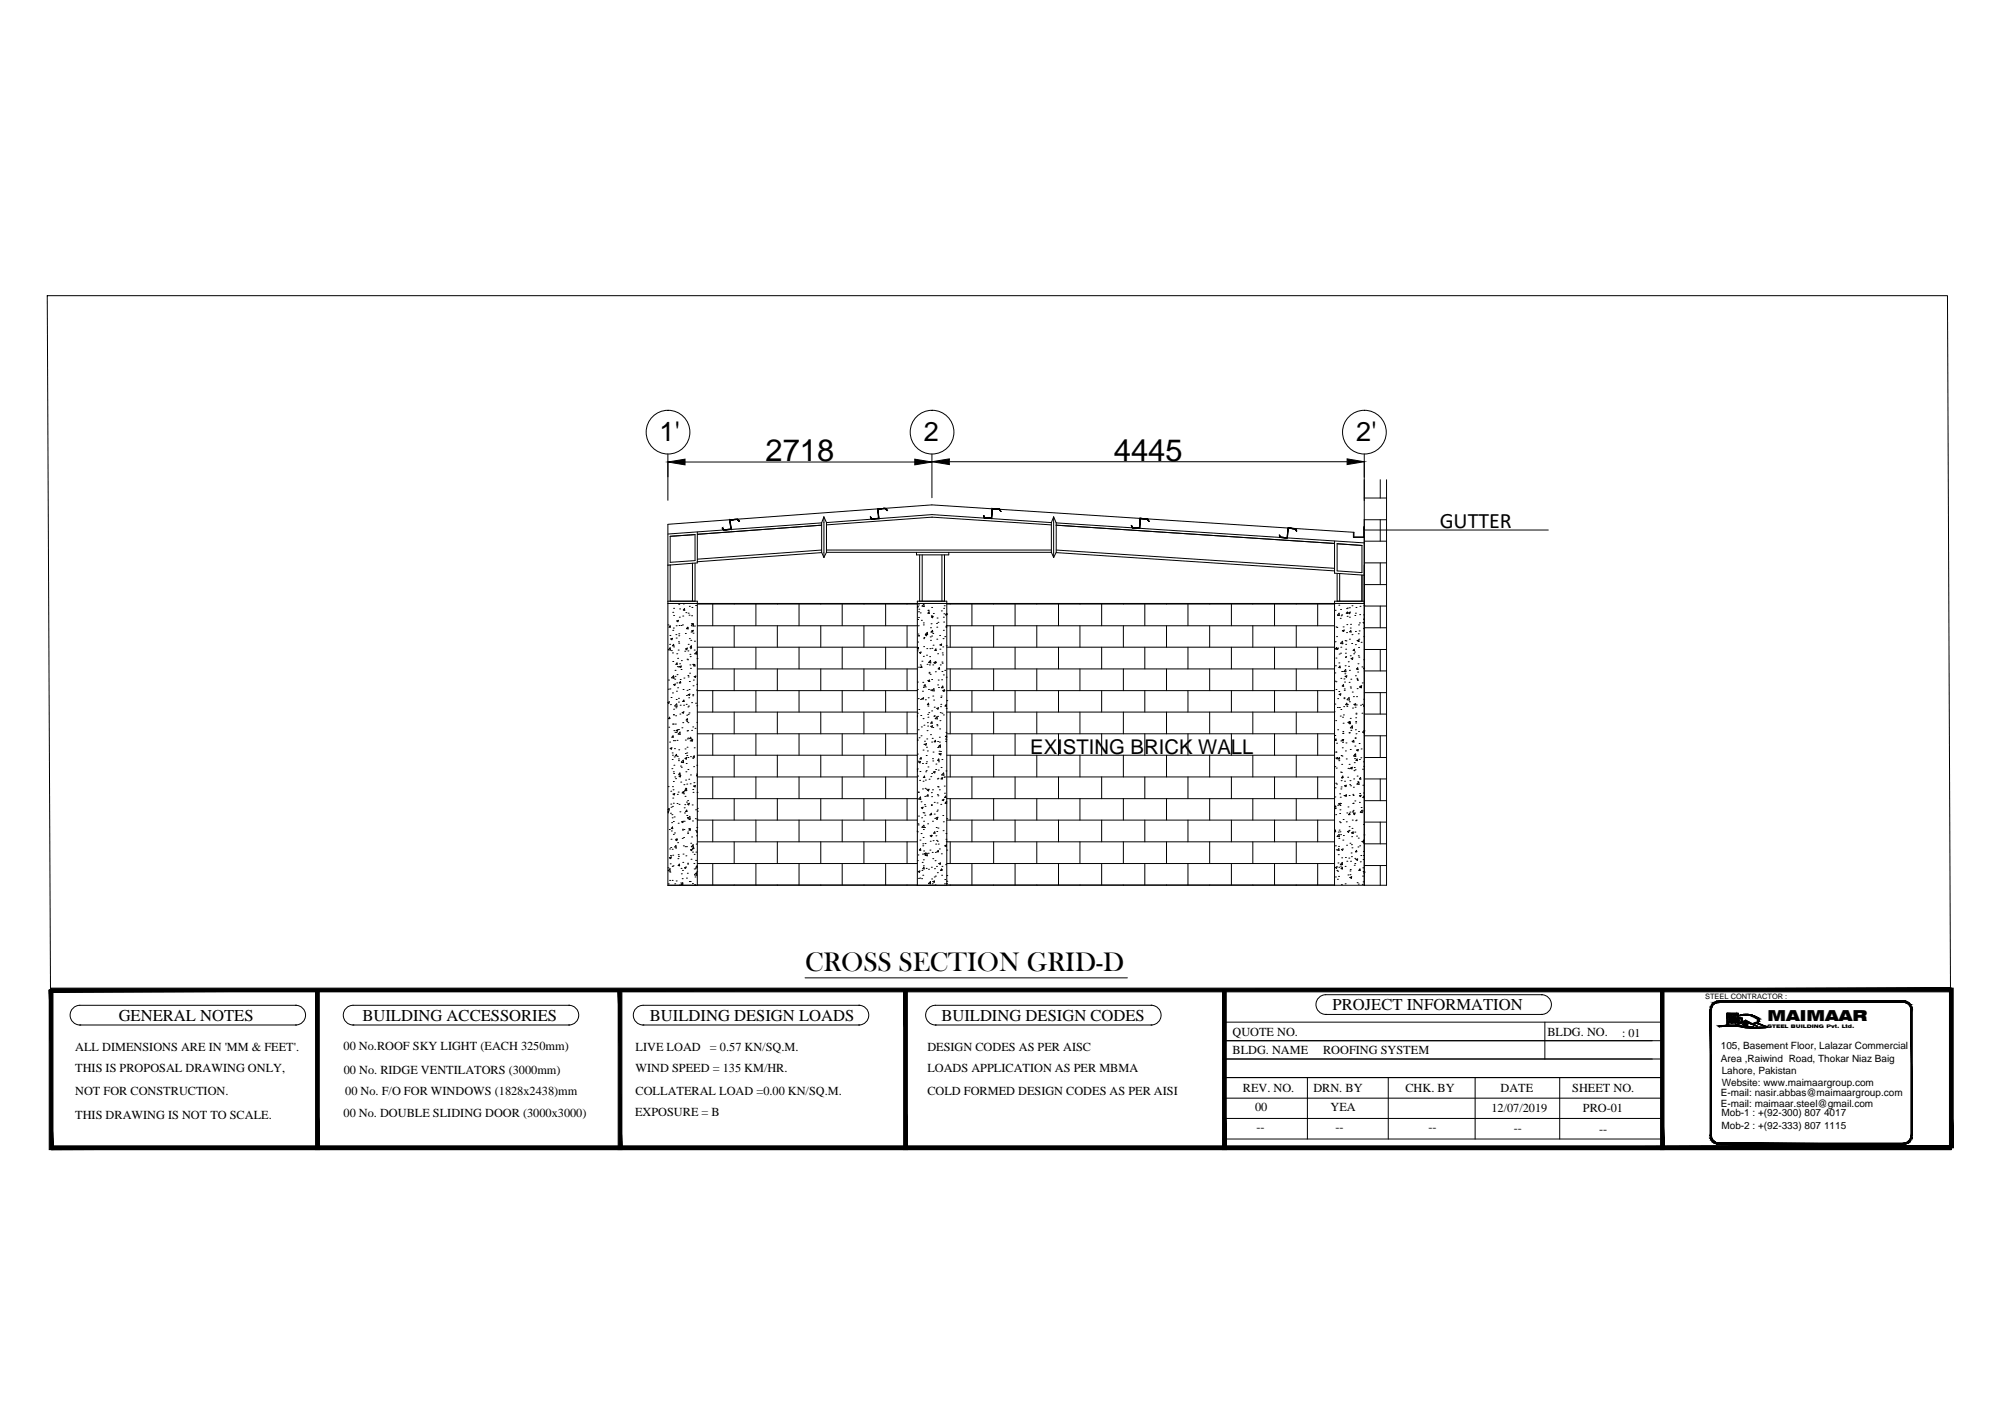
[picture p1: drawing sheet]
<svg xmlns="http://www.w3.org/2000/svg" width="297mm" height="210mm" viewBox="0 0 297 210" stroke-linecap="round" stroke-linejoin="round" font-family="sans-serif">
<!-- layer: 0 -->
<g fill="none" stroke="#000" stroke-width=".15">
<path d="M7 43.8h281.5l.6 126.5h-281.5zM98.9 67.3v6.8M99.3 79.4l3.7-.2v3.8l-3.7 .3zM101.5 68.4h34M103.3 78.8v4.6l-4.4 .3M108.1 77l.2 1.4-1.1 .1-.1-.3 .1 .3 1.1-.1-.1-1.4 1.1-.1 .1 .3M108.2 77l1.1-.1 .2 .3M121.7 77.8l-18.4 1.3M121.7 77.5v4.3l.4 .8M121.7 77.5l-22.8 1.6M122.1 76.6v6M122.1 76.6l.3 .8"/>
<path d="M122.1 76.6l-.4 .9M122.4 77.4l15.7-1.2 17.7 1.2M122.4 77.8l15.7-1.2 17.7 1.2M122.4 77.4v4.4M131.4 75.6l-.2-.3-1.1 .1v1.4l-1 .1-.1-.3 .1 .3 1.1-.1-.1-1.4 1.1-.1 .2 .3M138.1 67.3v6.4M140.6 68.4h59M147 75.3l-.1 1.5-1-.1-.2-.3 .1 .3 1.1 .1 .1-1.4 1.1 .1 .2 .3-.2-.4h-1.1M148.3 75.7v.1M155.8 77.4v4.4M156.1 76.6v6M156.1 76.6l-.3 .8"/>
<path d="M156.1 76.6l.4 .9 45.6 2.9M156.4 77.8l41.3 2.7M156.5 77.4v4.4l-.4 .8M168.9 76.8l-.1 1.4-1.1-.1-.1-.3 .1 .4 1.1 .1 .1-1.5 1.1 .1 .2 .3-.2-.3-1.1-.1M190.8 78.2l-.1 1.5-1-.1-.2-.3 .1 .3 1.1 .1 .2-1.4h1l.2 .3M190.9 78.2l1 .1 .2 .3M192.1 78.6h.1M200.5 78.9v.7h1.6M202.1 67.3v63.8M202.1 73.8h3.3M202.1 77h3.3M204.5 71.1v2.7"/>
<path d="M204.5 77v3.2M205.4 71.1v60h-106.5v-53.4l39.2-2.9 62.5 4.1v.6h1.4v-1.5h.1M98.9 92.6h.1M98.9 89.4h103.2M98.9 89.1h4.4v42M99 96.3h.3v-.3l-.3 .3M99.2 95.4h.1M99.2 94.1h.1M99.3 92.7v.2h-.2zM99.3 83.7v5.4M99.4 94.6h.2l-.1 .2zM99.5 96.4h.1"/>
<path d="M99.6 96.7h.1M99.7 98h.1M99.7 93.4h.1M99.7 90.7h.1M99.8 93h.1M99.8 90.1h.1M99.8 95.8h.1M99.8 91.2h.1M99.8 95.4v.3h-.2zM100 99.3h.1M100.1 94h.1M100.2 92.7h.1"/>
<path d="M100.2 94.5h.1M100.3 96.8h.1M100.3 92l.2-.1-.1 .2zM100.3 99.9h.1M100.3 98.2v.2h-.2zM100.3 98.7h.1M100.4 97.5h.1M100.5 96.3h.1M100.5 95.1h.1M100.5 98.8h.1M100.6 93.9h.1M100.6 95.3h.1"/>
<path d="M100.6 94.2h.1M100.6 89.5h.1M100.6 92.7h.1M100.6 91.4h.1M100.7 90.2h.1M100.7 98.3h.1M100.7 98.7h.2v.2zM100.9 99.2h.1M100.9 92.7h.1M100.9 97.9h.1M101.1 92.6h.1M101.1 91.3h.1"/>
<path d="M101.3 89.4v.1l.1-.1M101.4 90.2v.2h-.2zM101.4 96.5h.1M101.5 93.8h.1M101.6 96.1l.2-.1-.1 .3zM101.6 90.7h.1M101.7 93.1h.1M101.8 97.6h.1M101.8 93h.1M101.9 97.7h.1M101.9 96.4h.1M101.9 92.9l.1 .3-.3-.1z"/>
<path d="M102 95.4h.1M102 90.8h.1M102.1 91.1h.1M102.1 89.8h.1M102.1 94.6h.1M102.2 99.7h.1M102.2 98.5h.1M102.2 96.9h.1M102.2 97.3h.1M102.3 96.1h.1M102.3 99h.1M102.3 94.9h.1"/>
<path d="M102.4 93.6h.1M102.4 92.4h.1M102.4 95.7l.1 .2h-.3zM102.5 91.2h.1M102.5 93.5l.2-.1-.1 .2zM102.5 90h.1M102.5 92.4h.1M102.6 83.4v5.7M102.6 98.4h.1M102.7 98.5h.1M102.7 93.8h.1M102.7 92.4l-.3 .3"/>
<path d="M102.7 92.4l.1 .3h-.4M102.8 96.3h.1M102.9 95h.1M102.9 92.7h.1M102.9 98.4l.1 .3-.2-.1zM103 83.4v5.7M103.1 89.7h.1M103.2 96.5v.4l-.3-.1 .3-.3M103.3 97.6h.1M103.3 89.5h32.6M103.3 92.7h32.6M103.3 95.9h32.6"/>
<path d="M103.3 99.1h32.6M105.6 89.5v3.2M105.6 95.9v3.2M108.8 89.4v.1M108.8 92.7v3.2M108.8 99.1v3.2M112 89.5v3.2M112 95.9v3.2M115.2 89.4v.1M115.2 92.7v3.2M115.2 99.1v3.2M118.4 89.5v3.2"/>
<path d="M118.4 95.9v3.2M121.6 89.4v.1M121.6 92.7v3.2M121.6 99.1v3.2M121.7 81.9l-18.4 1.3M121.7 81.5l-18.4 1.3M122.4 81.8h33.4M122.4 81.5h33.4M122.4 81.8l-.3 .8M124.8 89.5v3.2M124.8 95.9v3.2M128 89.4v.1"/>
<path d="M128 92.7v3.2M128 99.1v3.2M131.2 89.5v3.2M131.2 95.9v3.2M134.4 89.4v.1M134.4 92.7v3.2M134.4 99.1v3.2M135.8 81.8v.4h4.8v-.4M135.9 96.4h.1M135.9 96.1l.1-.2 .1 .2h-.2M135.9 89.9l.1-.1-.1 .2M135.9 95.1h.1"/>
<path d="M135.9 95.9h.1M135.9 91.8h.1M136 93.9h.1M136 92.7h.1M136.1 91.5h.1M136.1 90.6h.1M136.1 94.1h.1M136.1 98.8h.1M136.1 94.2h.1M136.1 89.6h.1M136.1 90.2h.1M136.2 96.7l.3-.1-.1 .2z"/>
<path d="M136.2 82.2v6.9M136.3 98.5h.1M136.3 90.8h.1M136.5 91.9h.1M136.5 98.7l.1 .2h-.2zM136.6 97.9h.1M136.6 89.8l.3 .1v-.4l-.3 .3M136.6 82.2v6.9M136.8 92.3h.1M136.8 97.2h.1M136.8 92.6h.1M136.8 95.8h.1"/>
<path d="M136.8 94.6h.1M136.9 94.4h.1M137.1 94l.3-.3v.3zM137.1 94.1l.2-.2v.3zM137.3 97.1h.1M137.3 96.1h.1M137.3 98.4h.1M137.5 90.4h.1M137.6 98.1l.3 .1v-.4l-.3 .3M137.6 99.7h.1M137.6 99.6h.1M137.6 90.6l.1 .3-.2-.1z"/>
<path d="M137.7 98.5h.1M137.7 97.3h.1M137.8 96.1h.1M137.8 94.3h.1M137.8 99.9h.1M137.9 94.9h.1M137.9 93h.1M137.9 93.6h.1M137.9 92.4h.1M138 91.2h.1M138 91.4l.2-.1-.1 .2zM138 90h.1"/>
<path d="M138 94.2h.1M138.1 96h.1M138.1 91.4h.1M138.1 93.4l.1 .2h-.2zM138.2 98.5h.1M138.2 93.8h.1M138.2 95.6h.1M138.3 90.9h.1M138.4 98.2l.2-.1-.1 .2zM138.5 98h.1M138.6 99.5h.1M138.6 98.2h.1"/>
<path d="M138.7 96.1v.3l-.2-.1zM138.7 92.4h.1M138.8 92.9h.1M138.8 94.7h.1M138.8 91.6h.1M138.9 96.8h.1M139 92.2h.1M139.2 98.9v.2h-.2zM139.2 94.1h.1M139.2 96.2h.1M139.2 95.5l.3-.1v.2zM139.3 98.5h.1"/>
<path d="M139.5 90.5h.1M139.5 99.5h.1M139.5 98.1h.1M139.5 82.2v6.9M139.6 98.2h.1M139.6 96.7h.1M139.6 97h.1M139.7 95.8h.1M139.7 94.6h.1M139.8 93.4h.1M139.8 91.4h.1M139.8 100h.1"/>
<path d="M139.8 92.1h.1M139.8 90.1h.1M139.8 90.9h.1M139.9 89.7h.1M139.9 82.2v6.9M140 99.3h.1M140 94.3h.1M140.2 92.7h.1M140.2 95.7h.1M140.2 91h.1M140.3 89.5h57.4M140.3 92.7h57.4"/>
<path d="M140.3 95.9h57.4M140.3 99.1h57.4M140.3 90.9l-.2 .2h.2M140.3 92.8l-.2 .1h.2M140.8 89.4v.1M140.8 92.7v3.2M140.8 99.1v3.2M144 89.5v3.2M144 95.9v3.2M147.2 89.4v.1M147.2 92.7v3.2M147.2 99.1v3.2"/>
<path d="M150.4 89.5v3.2M150.4 95.9v3.2M153.6 89.4v.1M153.6 92.7v3.2M153.6 99.1v3.2M155.8 81.8l.3 .8M156.5 81.9l41.2 2.7M156.5 81.5l41.2 2.7M156.8 89.5v3.2M156.8 95.9v3.2M160 89.4v.1M160 92.7v3.2"/>
<path d="M160 99.1v3.2M163.2 89.5v3.2M163.2 95.9v3.2M166.4 89.4v.1M166.4 92.7v3.2M166.4 99.1v3.2M169.6 89.5v3.2M169.6 95.9v3.2M172.8 89.4v.1M172.8 92.7v3.2M172.8 99.1v3.2M176 89.5v3.2"/>
<path d="M176 95.9v3.2M179.2 89.4v.1M179.2 92.7v3.2M179.2 99.1v3.2M182.4 89.5v3.2M182.4 95.9v3.2M185.6 89.4v.1M185.6 92.7v3.2M185.6 99.1v3.2M188.8 89.5v3.2M188.8 95.9v3.2M192 89.4v.1"/>
<path d="M192 92.7v3.2M192 99.1v3.2M195.2 89.5v3.2M195.2 95.9v3.2M197.7 80.2v4.7l4.4 .3M197.8 99.7h.1M197.8 89.4h.1M197.8 95.1h.1M197.8 90.4h.1M197.8 98.6h.1M197.9 97.5h.1M197.9 92.9h.1"/>
<path d="M198 94.3h.1M198 95.9v.3l-.2-.1zM198 96.1l.3-.1-.1 .2zM198 92.9h.1M198.1 80.5l3.7 .3v4l-3.7-.2zM198.1 84.9v4.2M198.3 98.2h.1M198.3 89.6h.1M198.4 90.8v.4l-.3-.1zM198.4 96.9h.1M198.5 84.9v4.2M198.5 98.7l.1 .2h-.3z"/>
<path d="M198.6 91.6h.1M198.6 90.3h.1M198.6 96.8h.1M198.6 95.9h.1M198.7 91.2h.1M198.8 99.5h.1M198.8 91.1h.1M198.9 93.5h.1M198.9 95l-.3 .3M198.9 95v.4l-.3-.1M198.9 93.4l.3-.1-.1 .2zM199 92.9h.1"/>
<path d="M199.1 99.5h.3v-.3l-.3 .3M199.2 99.8h.1M199.3 98.6h.1M199.3 94.9h.1M199.3 96.8h.1M199.3 97.4h.1M199.4 95.4h.1M199.4 96.2h.1M199.4 97.3h.1M199.4 94.9h.1M199.4 90.8l.2-.1 .1 .2zM199.5 90.2h.1"/>
<path d="M199.5 93.7h.1M199.5 92.5h.1M199.6 91.3h.1M199.6 90.1h.1M199.7 98h.1M199.8 98.7h.1M199.8 90.8l.2-.1v.2zM199.9 91.4h.1M199.9 99.3h.1M199.9 94.7h.1M199.9 90h.1M200 93.6l.1-.2 .1 .2z"/>
<path d="M200 93h.1M200 97.1h.1M200.1 92.5h.1M200.2 97.6l.2-.2v.3zM200.3 95.3h.1M200.3 94h.1M200.3 89.7h.1M200.5 96.3l.1-.1 .1 .2zM200.5 96.8h.1M200.7 96.6h.1M200.7 91.2h.1M200.8 93.5h.1"/>
<path d="M200.8 95.5h.1M200.8 90.8h.1M200.9 90h.1M201 99.1l.1-.2 .1 .2zM201.1 99.2h.1M201.1 94.9l.2-.1v.2zM201.1 99.6h.1M201.2 98.3h.1M201.2 93.9h.1M201.2 97.1h.1M201.3 92.6h.1M201.3 95.9h.1"/>
<path d="M201.3 95h.1M201.3 94.7h.1M201.3 97.4h.1M201.4 93.5h.1M201.4 92.3h.1M201.4 91h.1M201.5 89.8h.1M201.6 95.2h.1M201.8 98.8h.1M201.8 85.2v3.9M202 99h.1M202 93.1h.1"/>
<path d="M202 97.7h.1M202 94.3h.1M202 91.8h.1M202.1 89.7h.1M202.1 91v.1M202.1 91.6l-.1 .1M202.1 92.2h-.2l.2 .2M202.1 89.1h-4.4v42M202.1 80.2h3.3M202.1 83.4h3.3M202.1 86.6h3.3M202.1 89.8h3.3"/>
<path d="M202.1 93h3.3M202.1 96.2h3.3M202.1 99.4h3.3M204.5 83.4v3.2M204.5 89.8v3.2M204.5 96.2v3.2M98.9 104h.3l-.1 .2-.2-.1M99 116.5h.1M99 102.1h.1M99 100.7h.1M99.1 107.7h.1M99.1 119.7l.1 .3h-.3z"/>
<path d="M99.2 109.9h.1M99.2 106.2v.3h-.2zM99.2 102.1h.1M99.3 110.9l.2-.1v.2zM99.3 104.4h.1M99.4 119.1h.1M99.4 117.2h.1M99.4 103.3h.1M99.4 119.6h.1M99.5 100.4l.3-.3v.3zM99.5 113.9h.1M99.6 112.5h.1"/>
<path d="M99.6 111.5h.1M99.6 119.5h.1M99.6 107.3h.1M99.6 102.6h.1M99.6 116.5h.1M99.6 111.9h.1M99.7 118.2h.1M99.7 117h.1M99.7 109l.1 .2h-.3zM99.7 117.6l.3-.1-.1 .3zM99.8 115.8h.1M99.8 107.3h.1"/>
<path d="M99.8 105.9h.1M99.8 119h.1M99.8 114.3h.1M99.8 109.7h.1M99.8 114.6h.1M99.8 105.1h.1M99.8 100.4h.1M99.8 101.4l.2-.1v.2zM99.8 113.4h.1M99.8 108.2h.1M99.9 112.1h.1M99.9 110.9h.1"/>
<path d="M100 109.7h.1M100 115.1h.1M100 100.6h.1M100 108.5h.1M100 100.2h.1M100 107.3h.1M100.1 106h.1M100.1 115.3h.1M100.1 104.8h.1M100.2 103.6h.1M100.2 108.5h.1M100.2 108.2l.2-.1-.1 .2z"/>
<path d="M100.2 102.4h.1M100.2 111.7l.1 .3h-.3zM100.3 101.2h.1M100.3 104.3l-.3 .2M100.3 104.3v.3h-.3M100.3 119h.1M100.3 109.7h.1M100.3 117.7h.1M100.3 112h.1M100.4 101.9h.1M100.5 117.3h.1M100.5 112.4h.1"/>
<path d="M100.5 108.1h.1M100.5 103.4h.1M100.5 104h.1M100.5 112.7h.1M100.6 111.1h.1M100.6 119.2h.1M100.6 115l.3-.1-.1 .2zM100.7 105.8h.1M100.7 114.5l.1 .2h-.2zM100.7 108.4l.1 .4-.3-.1 .3-.3M100.8 104.5h.1M100.8 100.7h.1"/>
<path d="M100.8 113.5h.1M100.8 101l.1 .2h-.3zM100.9 115.9h.1M100.9 113.7h.1M101 107.8h.1M101.1 105.6l.2-.2-.1 .2zM101.1 107h.1M101.2 102.1h.1M101.2 117.2l.1 .3h-.2zM101.2 112.6l-.3 .3M101.2 112.6l.1 .4-.4-.1M101.3 117.6h.1"/>
<path d="M101.3 104.5h.1M101.3 116.2h.1M101.3 100.4h.1M101.3 117.3h.1M101.3 103.7l.1 .2h-.3zM101.4 119.7h.1M101.4 119.2h.1M101.5 118h.1M101.5 110.9h.1M101.5 112.3l.2-.1v.3zM101.5 116.8h.1M101.5 109.6h.1"/>
<path d="M101.5 111.6h.1M101.6 115.6h.1M101.6 114.3h.1M101.7 113.1h.1M101.7 104.3h.1M101.7 103h.1M101.7 118.8h.1M101.7 116.8v.3h-.3l.3-.3M101.7 111.9h.1M101.7 106.9h.1M101.7 105.9h.1M101.7 116.1h.1"/>
<path d="M101.7 111.5h.1M101.8 110.7h.1M101.8 102.3h.1M101.8 108.3h.1M101.8 109.5h.1M101.8 106.5l.1 .2h-.2zM101.9 108.2h.1M101.9 118.6h.1M101.9 119.1l.2-.1-.1 .2zM101.9 107h.1M101.9 112.2h.1M101.9 104.7h.1"/>
<path d="M101.9 100.1h.1M101.9 114h.1M101.9 109.3h.1M102 105.8h.1M102 100.3h.1M102 102.9l.2-.1-.1 .2zM102 104.6h.1M102 103.4h.1M102 115.4h.1M102.1 102.1h.1M102.1 105.6h.1M102.1 101h.1"/>
<path d="M102.2 116.1h.1M102.2 109.8h.1M102.3 114.8h.1M102.3 112.1h.1M102.3 109.2l.1 .2h-.2zM102.4 109.7l.2-.1-.1 .2zM102.4 109.5h.1M102.5 108.2h.1M102.5 104.1h.1M102.5 119.2h.1M102.6 102.9h.1M102.6 107.7h.1"/>
<path d="M102.6 103.1h.1M102.6 117h.1M102.6 112.3h.1M102.7 101.6h.1M102.7 117.4h.1M102.7 100.7h.1M102.8 113.6h.1M102.8 116.4h.2v.2zM102.8 115.9h.1M102.8 110.8h.1M102.8 112l.1 .2h-.2zM102.8 100.2l.3-.1-.1 .3z"/>
<path d="M103 107.9h.1M103.1 104.2h.1M103.1 120h.1M103.2 114.7h.1M103.2 102.2h.1M103.2 113.4h.1M103.2 104.5h.1M103.3 117.4h.1M103.3 119.7h.1M103.3 102.3h32.6M103.3 105.5h32.6M103.3 108.7h32.6"/>
<path d="M103.3 111.9h32.6M103.3 115.1h32.6M103.3 118.3h32.6M103.3 101.3v.1M103.3 114.8l-.1 .1h.1M103.3 107h.1M105.6 102.3v3.2M105.6 108.7v3.2M105.6 115.1v3.2M108.8 105.5v3.2M108.8 111.9v3.2M108.8 118.3v3.2"/>
<path d="M112 102.3v3.2M112 108.7v3.2M112 115.1v3.2M115.2 105.5v3.2M115.2 111.9v3.2M115.2 118.3v3.2M118.4 102.3v3.2M118.4 108.7v3.2M118.4 115.1v3.2M121.6 105.5v3.2M121.6 111.9v3.2M121.6 118.3v3.2"/>
<path d="M124.8 102.3v3.2M124.8 108.7v3.2M124.8 115.1v3.2M128 105.5v3.2M128 111.9v3.2M128 118.3v3.2M131.2 102.3v3.2M131.2 108.7v3.2M131.2 115.1v3.2M134.4 105.5v3.2M134.4 111.9v3.2M134.4 118.3v3.2"/>
<path d="M135.9 113.9h.1M135.9 102.1h.1M135.9 111.7h.1M135.9 105.6h.1M135.9 101h.1M135.9 109.5l.1 .2h-.1M135.9 113.9v.3M135.9 106v.2M135.9 115h.1M136 117.4h.1M136 112.8h.1M136 108.1h.1"/>
<path d="M136 103.5h.1M136 117.3h.1M136.1 118.3l.3 .1v-.3l-.3 .2M136.1 105.1h.1M136.1 112.9l.3-.1-.1 .2zM136.2 109.3h.1M136.2 115.6h.1M136.3 114.3h.1M136.4 103.6h.1M136.4 106h.1M136.5 109h.1M136.5 118.8h.1"/>
<path d="M136.5 112.2v.2h-.2zM136.5 107.7h.1M136.5 119.7l.3-.1-.1 .2zM136.6 103.5l.2-.1v.2zM136.7 102.4h.1M136.7 116.9h.1M136.7 113.1h.1M136.7 101.1h.1M136.8 115.7h.1M136.8 111.1h.1M136.8 106.5h.1M136.8 101.8h.1"/>
<path d="M136.9 110.3h.1M136.9 107.4h.1M137 119.2h.1M137 109.8h.1M137 115v.2h-.2zM137 118h.1M137 110.3l.3-.2-.1 .3zM137 116.8h.1M137 119.5h.1M137 101.4l.1 .2h-.2zM137.1 103.7h.1M137.1 115.6h.1"/>
<path d="M137.1 101.8h.1M137.1 114.3h.1M137.2 113.1h.1M137.2 111.9h.1M137.2 114.2h.1M137.2 116.9h.1M137.3 110.7h.1M137.3 112.8h.1M137.3 109.5h.1M137.3 108.2h.1M137.4 107h.1M137.4 111.2h.1"/>
<path d="M137.4 117l.2-.1v.3zM137.4 107.6h.1M137.4 105.8h.1M137.5 106.2h.1M137.5 104.6h.1M137.5 113.6h.1M137.5 117.7v.2h-.2zM137.5 100.8l.2-.1-.1 .3zM137.5 103.4h.1M137.6 102.1h.1M137.6 104.2v.2h-.2zM137.6 101h.1"/>
<path d="M137.6 105.6h.1M137.6 115.4h.1M137.9 108.8h.1M137.9 102.2h.1M137.9 115h.1M137.9 107.6l.2-.1v.2zM138 119.3h.1M138 119.2h.1M138 117.4h.1M138 102.2h.1M138 118h.1M138 114.6h.1"/>
<path d="M138 109.9h.1M138 105.3h.1M138 100.7h.1M138.1 106.9v.2h-.2zM138.1 102.3l.3-.3v.3zM138.1 109.4h.1M138.1 117h.1M138.1 112.4h.1M138.2 112.7h.1M138.2 107.8h.1M138.2 103.1h.1M138.2 111.4h.1"/>
<path d="M138.3 114.4l.2-.1v.2zM138.3 103.7h.1M138.4 106.1h.1M138.4 104.8h.1M138.4 106h.1M138.4 118.9h.1M138.5 106.5h.4l-.1-.3-.2 .3M138.6 109.7v.2h-.2zM138.6 114h.1M138.7 113.2h.1M138.8 107.3h.1M138.8 104.9l.2-.1v.3z"/>
<path d="M138.8 118.9h.1M138.8 107.5h.1M138.9 117.7h.1M138.9 115.4h.1M138.9 116.5h.1M138.9 109.8h.1M138.9 110.7h.1M138.9 106.1h.1M138.9 101.5h.1M139 115.3h.1M139 117.9h.1M139 100.7h.1"/>
<path d="M139 114.1h.1M139 116.6h.1M139 112.8h.1M139 101.8h.1M139.1 111.7h.1M139.1 112.4v.2h-.2zM139.1 110.4h.1M139.1 111.3h.1M139.2 109.9h.1M139.2 109.2h.1M139.2 117h.1M139.2 111.7l.2-.1v.2z"/>
<path d="M139.2 108h.1M139.2 106.8h.1M139.3 105.6h.1M139.3 110.3v.4l-.3-.1 .3-.3M139.3 104.7h.1M139.3 111.3h.1M139.4 103.3h.1M139.4 104.3h.1M139.4 119.2h.1M139.4 103.1h.1M139.4 113.7h.1M139.5 101.9h.1"/>
<path d="M139.5 100.7h.1M139.5 114.8l.3-.3v.3zM139.5 105.6h.1M139.5 112.5h.1M139.6 115.2v.2h-.2zM139.6 118.5l.2-.1v.2zM139.7 101.6v.3l-.2-.1zM139.7 102.3l.2-.1-.1 .2zM139.8 105.9h.1M139.8 102.3h.1M139.8 115.1h.1M139.9 116.4h.1"/>
<path d="M139.9 115.1h.1M139.9 117.5h.1M140.1 109.8h.1M140.1 109.5h.1M140.1 117.9v.2h-.2zM140.1 108.5h.1M140.1 118.8h.1M140.1 114.2h.1M140.1 109.6h.1M140.2 104.9h.1M140.2 100.3h.1M140.2 104.4v.2h-.2z"/>
<path d="M140.3 103.8h.1M140.3 102.3h57.4M140.3 105.5h57.4M140.3 108.7h57.4M140.3 111.9h57.4M140.3 115.1h57.4M140.3 118.3h57.4M140.3 118.7l-.3 .3h.3M140.3 109l-.2 .1 .2 .1M140.8 105.5v3.2M140.8 111.9v3.2M140.8 118.3v3.2"/>
<path d="M144 102.3v3.2M144 108.7v3.2M144 115.1v3.2M147.2 105.5v3.2M147.2 111.9v3.2M147.2 118.3v3.2M150.4 102.3v3.2M150.4 108.7v3.2M150.4 115.1v3.2M153.6 105.5v3.2M153.6 111.9v3.2M153.6 118.3v3.2"/>
<path d="M156.8 102.3v3.2M156.8 108.7v3.2M156.8 115.1v3.2M160 105.5v3.2M160 111.9v3.2M160 118.3v3.2M163.2 102.3v3.2M163.2 108.7v3.2M163.2 115.1v3.2M166.4 105.5v3.2M166.4 111.9v3.2M166.4 118.3v3.2"/>
<path d="M169.6 102.3v3.2M169.6 108.7v3.2M169.6 115.1v3.2M172.8 105.5v3.2M172.8 111.9v3.2M172.8 118.3v3.2M176 102.3v3.2M176 108.7v3.2M176 115.1v3.2M179.2 105.5v3.2M179.2 111.9v3.2M179.2 118.3v3.2"/>
<path d="M182.4 102.3v3.2M182.4 108.7v3.2M182.4 115.1v3.2M185.6 105.5v3.2M185.6 111.9v3.2M185.6 118.3v3.2M188.8 102.3v3.2M188.8 108.7v3.2M188.8 115.1v3.2M192 105.5v3.2M192 111.9v3.2M192 118.3v3.2"/>
<path d="M195.2 102.3v3.2M195.2 108.7v3.2M195.2 115.1v3.2M197.7 119.6l.2-.2v.4l-.2-.1M197.7 105.4v.1M197.8 119.5h.1M197.8 118.1h.1M197.8 113.6h.1M197.8 109h.1M197.8 104.3h.1M197.8 100.9h.1M197.8 116.7h.1"/>
<path d="M197.9 116h.1M197.9 111.4h.1M197.9 106.8h.1M197.9 101h.1M197.9 102.1h.1M197.9 109.5l.1 .2h-.2zM197.9 112.3l.3-.1-.1 .2zM198 113.8h.1M198 116.1h.1M198 110.1h.1M198.1 104.8h.1M198.2 108.1h.1"/>
<path d="M198.2 119.3h.1M198.2 103.5h.1M198.3 119.1l.3-.1-.1 .2zM198.3 102.4h.1M198.3 112.7h.1M198.4 102.9l.2-.1v.2zM198.4 104.8h.1M198.4 112.2l.1 .2h-.2zM198.5 117.6h.1M198.5 119.3h.1M198.5 120h.1M198.6 118.1h.1"/>
<path d="M198.6 106.1h.1M198.6 119h.1M198.6 114.4h.1M198.6 116.9h.1M198.6 109.8h.1M198.6 105.1h.1M198.6 100.5h.1M198.7 115.6h.1M198.7 111.9h.1M198.7 116.6h.1M198.7 114.4h.1M198.8 113.2h.1"/>
<path d="M198.8 115.3h.1M198.8 112h.1M198.8 109.6l.3-.1-.1 .3zM198.9 110.8h.1M198.9 109.5h.1M198.9 106.2h.1M198.9 110h.1M198.9 108.4h.1M198.9 108.6h.1M198.9 108.7h.1M198.9 115l.1 .2h-.2zM199 107.1h.1"/>
<path d="M199 105.9h.1M199 101.4l.1 .3-.2-.1zM199.1 104.7h.1M199.1 103.5h.1M199.1 100.6h.1M199.1 117.8h.1M199.1 103.4h.1M199.2 102.1h.1M199.2 102.3h.1M199.2 101h.1M199.2 115.7h.1M199.2 116.4l.2-.1v.2z"/>
<path d="M199.3 100.2l.2-.1v.2zM199.3 111.2h.1M199.4 110.1h.1M199.4 112.4h.1M199.4 117.7l.1 .2h-.2zM199.5 104.6h.1M199.5 104.2l.1 .2h-.2zM199.6 104.4h.1M199.7 115.1h.1M199.7 119.5h.1M199.7 113.8h.1M199.7 107l.3-.1-.1 .2z"/>
<path d="M199.9 101.1h.1M199.9 108.5h.1M199.9 117.8h.1M199.9 113.2h.1M199.9 108.6h.1M199.9 103.3l-.3 .3M199.9 103.4v.3h-.3M199.9 113.9h.1M199.9 107.2h.1M199.9 104h.1M200 116.2h.1M200 115.6h.1"/>
<path d="M200 111h.1M200 106.4h.1M200 101.8h.1M200 106.9l.1 .3-.2-.1zM200 107.8l.4 .1-.1-.4-.2 .3M200.1 101.9h.1M200.1 116.4h.1M200.1 113.8l.2-.1v.2zM200.1 100.6h.1M200.1 108.2h.1M200.3 109.8h.1M200.3 102.5h.1"/>
<path d="M200.4 104.9h.1M200.4 119h.1M200.4 117.7h.1M200.5 117.8h.1M200.5 119h.1M200.5 116.6h.1M200.5 103.2h.1M200.5 115.4h.1M200.5 109.7l.1 .2h-.2zM200.5 112h.4M200.6 114.2h.1M200.6 104.3h.2v.2z"/>
<path d="M200.6 113h.1M200.6 112h.1M200.6 113.7h.1M200.7 111.7h.1M200.7 112.4h.1M200.7 110.5h.1M200.7 118.6h.1M200.8 109.3h.1M200.8 114h.1M200.8 109.4h.1M200.8 104.8h.1M200.8 108.1h.1"/>
<path d="M200.8 100.1h.1M200.8 106.9h.1M200.8 106.3h.1M200.8 107.1h.1M200.8 111.7l-.3 .3M200.8 111.7v.3M200.9 105.6h.1M200.9 108.7h.1M200.9 105.8h.1M200.9 104.4h.1M201 103.2h.1M201 111.1l.2-.1v.2z"/>
<path d="M201 100.5h.1M201 116.1l.4 .1-.1-.3-.2 .2M201.1 102h.1M201.1 100.7h.1M201.1 115h.1M201.1 112.4v.3l-.2-.1zM201.1 100.8h.1M201.1 115.8h.1M201.3 108.4h.1M201.4 110.1h.1M201.4 112.5h.1M201.4 118.9h.1"/>
<path d="M201.4 117.9l.2-.1v.2zM201.4 101.8h.1M201.4 117.5h.1M201.5 101.8l.1-.1 .1 .2zM201.5 101.7l.2-.1-.1 .2zM201.6 104.5h.1M201.6 115.2v.2h-.2zM201.6 112.3h.1M201.6 119.6h.1M201.6 110.9h.1M201.8 105.6h.1M201.8 101.2h.1"/>
<path d="M201.8 104.3h.1M201.9 113.9h.1M201.9 116.3h.1M202 117.5h.1M202 112.8h.1M202 113.5h.1M202 108.2h.1M202 103.6h.1M202.1 108.3h.1M202.1 117.9v.3l-.2-.1zM202.1 104.5l-.1 .1h.1M202.1 115.4h3.3"/>
<path d="M202.1 108.4h-.2l.2 .2v-.2M202.1 102.6h3.3M202.1 105.8h3.3M202.1 109h3.3M202.1 112.2h3.3M202.1 118.6h3.3M204.5 102.6v3.2M204.5 109v3.2M204.5 115.4v3.2M98.9 128.6h.1M98.9 120.2h.2l-.2 .2M99 130.9h.1"/>
<path d="M99.2 127.1h.1M99.2 122.9h.1M99.2 130.4h.1M99.2 125.8h.1M99.2 127.1l.3-.2-.1 .3zM99.2 129.2h.1M99.2 128.7l.1 .4-.3-.1 .3-.3M99.3 128h.1M99.3 126.7h.1M99.3 120.5h.1M99.4 125.5h.1M99.4 124.3h.1"/>
<path d="M99.5 123.1h.1M99.5 121.9h.1M99.5 120.7h.1M99.6 128.3h.1M99.6 130.4h.1M99.6 125.8h.1M99.6 121.1h.1M99.6 122.5l.1 .3-.2-.1zM99.7 126.7h.1M99.7 128.3h.1M99.8 121.7h.1M99.8 123.6h.1"/>
<path d="M99.9 121h.1M99.9 123.4h.1M100 130.9h.1M100.1 125.6h.1M100.1 124.4l.2-.1v.2zM100.1 125.3l.1 .2h-.2zM100.2 124.3h.1M100.2 130.5h.1M100.4 124.8h.1M100.4 127.2h.1M100.5 126.6h.1M100.5 121.9h.1"/>
<path d="M100.5 126.9h.1M100.6 128l.1 .3-.2-.1zM100.7 131.1h.1M100.7 120.3h.1M100.9 130.8h.1M100.9 128.6h.1M100.9 129.4h.1M100.9 131h.1M101 121.7h.2l-.1 .2zM101.1 130.2h.1M101.1 124.2h.1M101.1 128.9h.1"/>
<path d="M101.1 122.8h.1M101.1 123h.1M101.1 130.8l.1 .2h-.2zM101.1 127.7h.1M101.2 126.5h.1M101.2 125.3h.1M101.3 124.1h.1M101.3 122.9h.1M101.4 121.7h.1M101.4 120.4h.1M101.4 128.6l.3-.2-.1 .2zM101.5 125.4h.1"/>
<path d="M101.6 126.8h.1M101.7 130.1h.1M101.7 125.4h.1M101.7 120.8h.1M101.7 120l.1 .2h-.2zM101.8 129.4h.1M101.8 121.1h.1M101.9 128h.1M101.9 123.5h.1M101.9 127.9h.1M101.9 123.3h.1M102 122.8h.1"/>
<path d="M102.1 121.4h.1M102.1 130.6h.1M102.2 120.9l-.3 .3M102.2 121v.3h-.3M102.2 130.6h.1M102.2 122.8l.1 .2h-.2zM102.3 125.9l.2-.1v.2zM102.3 124.9h.1M102.4 127.3h.1M102.5 124h.1M102.6 130.9h.1M102.6 126.2h.1"/>
<path d="M102.6 121.6h.1M102.7 125.1v.4l-.3-.1 .3-.3M102.8 125.5v.2h-.2zM102.8 127.9h.1M102.8 126.6h.1M102.8 128.7h.1M102.9 131.1h.1M103 129.9h.1M103 128.7h.1M103 121.3h.1M103.1 127.5h.1M103.1 123h.1"/>
<path d="M103.1 126.2h.1M103.1 125h.1M103.2 123.8h.1M103.2 129.3l-.3 .3M103.2 129.3v.4l-.3-.1M103.2 122.6h.1M103.2 129.1h.1M103.3 121.4h.1M103.3 128.3v.2h-.2zM103.3 120.2h.1M103.3 121.5h32.6M103.3 124.7h32.6"/>
<path d="M103.3 127.9h32.6M103.3 131.1h32.6M103.3 123.2h-.1l.1 .1M105.6 121.5v3.2M105.6 127.9v3.2M108.8 124.7v3.2M108.8 131.1h.1M112 121.5v3.2M112 127.9v3.2M115.2 124.7v3.2M115.2 131.1h.1M118.4 121.5v3.2"/>
<path d="M118.4 127.9v3.2M121.6 124.7v3.2M121.6 131.1h.1M124.8 121.5v3.2M124.8 127.9v3.2M128 124.7v3.2M128 131.1h.1M131.2 121.5v3.2M131.2 127.9v3.2M134.4 124.7v3.2M134.4 131.1h.1M135.9 123.2h.1"/>
<path d="M135.9 127.5h.1M135.9 131.1v-42h4.4v42M136 126.6h.1M136 122h.1M136 122.2h.1M136 129.1l.3-.1-.1 .2zM136.1 120.9h.1M136.1 130.1h.1M136.3 130.1h.1M136.3 124.4h.1M136.4 125.7v.3l-.2-.1zM136.5 123.5h.1"/>
<path d="M136.5 130.2h.1M136.5 121.1h.1M136.6 128.9h.1M136.6 127.7h.1M136.7 126.5h.1M136.7 125.3h.1M136.7 129.7h.1M136.7 125h.1M136.8 124.1h.1M136.8 120.4h.1M136.8 122.9h.1M136.8 127.4h.1"/>
<path d="M136.8 128.3h.1M136.8 121.7h.1M136.8 126.1h.1M136.9 120.4h.1M136.9 128.5v.2h-.2zM136.9 122.2v.4l-.3-.1zM136.9 126.5l.3-.1-.1 .2zM137 122.6h.1M137 120.8h.1M137 125h.1M137 126.7l.4 .1-.1-.4-.2 .3M137.2 128.6h.1"/>
<path d="M137.4 122h.1M137.5 126.4h.1M137.6 128.8h.1M137.6 130.9l.3-.3v.3zM137.7 120.7h.1M137.8 125.9h.1M137.8 124.6h.1M137.8 123.8l.3-.1-.1 .2zM138 128.5h.1M138 123.8h.1M138 120.5v.2h-.2zM138 130.2h.1"/>
<path d="M138.1 130.9h.1M138.1 126.3h.1M138.1 121.7h.1M138.2 127.2h.1M138.2 130.6l.2-.1v.2zM138.2 124.5h.1M138.4 129.9h.1M138.4 120.6h.1M138.4 128.7h.1M138.5 121.2h.1M138.5 123.2v.2h-.2zM138.5 127.5h.1"/>
<path d="M138.5 131.1h.1M138.6 126.3h.1M138.6 129.8h.1M138.6 125h.1M138.7 123.8h.1M138.7 122.6h.1M138.7 121.1h.3l-.1 .2zM138.7 121.4h.1M138.7 124.5h.1M138.7 128.3h.1M138.8 120.2h.1M138.8 123.2h.1"/>
<path d="M138.9 129.3h.1M138.9 124.6h.1M138.9 120h.1M139 122.7h.1M139 125h.1M139 126v.2h-.2zM139.1 127.9l.2-.1v.2zM139.2 125.8h.1M139.5 126.5h.1M139.5 129.7h.1M139.5 128.8h.1M139.5 128.7v.2h-.2z"/>
<path d="M139.5 128.3h.1M139.7 120.8h.1M139.7 123h.1M139.8 121.7h.1M139.9 130.9h.1M140 130.3h.1M140 125.3l.2-.1v.2zM140.1 128.1h.1M140.1 124.3h.1M140.1 123.5h.1M140.2 124.6h.1M140.2 130.9h.1"/>
<path d="M140.3 129.7h.1M140.3 130.5h.1M140.3 125.9h.1M140.3 121.3h.1M140.3 121.5h57.4M140.3 124.7h57.4M140.3 127.9h57.4M140.3 131.1h57.4M140.8 124.7v3.2M140.8 131.1h.1M144 121.5v3.2M144 127.9v3.2"/>
<path d="M147.2 124.7v3.2M147.2 131.1h.1M150.4 121.5v3.2M150.4 127.9v3.2M153.6 124.7v3.2M153.6 131.1h.1M156.8 121.5v3.2M156.8 127.9v3.2M160 124.7v3.2M160 131.1h.1M163.2 121.5v3.2M163.2 127.9v3.2"/>
<path d="M166.4 124.7v3.2M166.4 131.1h.1M169.6 121.5v3.2M169.6 127.9v3.2M172.8 124.7v3.2M172.8 131.1h.1M176 121.5v3.2M176 127.9v3.2M179.2 124.7v3.2M179.2 131.1h.1M182.4 121.5v3.2M182.4 127.9v3.2"/>
<path d="M185.6 124.7v3.2M185.6 131.1h.1M188.8 121.5v3.2M188.8 127.9v3.2M192 124.7v3.2M192 131.1h.1M195.2 121.5v3.2M195.2 127.9v3.2M197.7 123.1l.1-.1 .1 .2h-.2M197.8 129.9h.1M197.8 125.3h.1M197.8 128.5l.3-.1-.1 .2z"/>
<path d="M197.9 120.7h.1M198 125.9h.1M198 128.9h.1M198.1 123.9l.3-.3v.3zM198.1 130.2h.1M198.2 129.1h.1M198.2 127.8h.1M198.3 126.6h.1M198.3 123.3h.1M198.3 125.4h.1M198.3 129.8h.1M198.3 124.2h.1"/>
<path d="M198.3 128.5h.1M198.3 125.7l.1 .3-.2-.1zM198.4 123h.1M198.4 121.7h.1M198.5 120.5h.1M198.5 123.2h.1M198.6 121.9h.1M198.6 128l.3 .1v-.4l-.3 .3M198.6 128.3h.1M198.6 123.6h.1M198.7 131h.1M198.7 125.8h.3l-.1 .2z"/>
<path d="M198.8 127.1h.1M198.9 128.5v.2h-.2zM198.9 124.4h.1M199 121.4h.1M199 123.8h.1M199.3 130.9h.1M199.3 128.3h.1M199.3 127h.1M199.4 121.7h.1M199.5 125.2h.1M199.5 127.6h.1M199.5 120.4h.1"/>
<path d="M199.6 123.2l.3-.1-.1 .2zM199.7 129.6h.1M199.8 127.1h.1M199.9 123h.1M199.9 122.5h.1M200 120.5v.2h-.2zM200 130h.1M200 129h.1M200 129.6h.1M200 124.9h.1M200 120.3h.1M200 130l.3-.1-.1 .2z"/>
<path d="M200 128.8h.1M200.1 127.6h.1M200.2 126.4h.1M200.2 125.1h.1M200.2 123.3h.1M200.2 126.9h.1M200.3 123.9h.1M200.3 122.7h.1M200.3 125.6h.1M200.3 121.5h.1M200.4 120.3h.1M200.5 120h.1"/>
<path d="M200.5 123.2v.2h-.2zM200.5 120.6l.3-.2-.1 .3zM200.6 128.2h.1M200.7 127.2h.1M200.7 127.9h.1M200.7 123.3h.1M200.8 121.6h.1M200.9 127.3l.2-.1v.3zM200.9 121.5h.1M201 123.9h.1M201 126v.2h-.2zM201.1 130.8h.1"/>
<path d="M201.2 125.5h.1M201.2 131h.1M201.2 124.1h.1M201.4 125.3h.1M201.5 128.7v.2h-.2zM201.5 127.7h.1M201.6 126.7h.1M201.8 120v.4l-.3-.1M201.8 124.7l.2-.1v.2zM201.8 131h.1M201.8 120.1h.1M201.8 120l-.3 .3"/>
<path d="M201.9 129.8h.1M201.9 128.6h.1M201.9 127.3h.1M201.9 129.1h.1M201.9 130.6h.1M202 126.1h.1M202 129.3h.1M202 126.7h.1M202 122.1h.1M202 124.9h.1M202.1 123.7h.1M202.1 129.2h.1"/>
<path d="M202.1 124.4l-.1 .1h.1M202.1 121.8h3.3M202.1 125h3.3M202.1 128.2h3.3M204.5 121.8v3.2M204.5 128.2v2.9M11.8 151.8h.1M11.8 151.8h32M11.8 148.9h32M11.8 148.9a1.46 1.46 0 0 0-1.4 1.5 1.46 1.46 0 0 0 1.4 1.4M43.8 151.8h.1M43.8 148.9h.1"/>
<path d="M43.8 148.9a1.46 1.46 0 0 1 1.5 1.5 1.46 1.46 0 0 1-1.5 1.4M47 146.6v23.7M52.3 151.8h.1M52.3 151.8h32M52.3 148.9h32M52.3 148.9a1.46 1.46 0 0 0-1.4 1.5 1.46 1.46 0 0 0 1.4 1.4M84.3 151.8h.1M84.3 148.9h.1M84.3 148.9a1.46 1.46 0 0 1 1.4 1.5 1.46 1.46 0 0 1-1.4 1.4M91.8 146.6v23.7M95.3 151.8h.1M95.3 151.8h31.9"/>
<path d="M95.3 148.9h31.9M95.3 148.9a1.46 1.46 0 0 0-1.5 1.5 1.46 1.46 0 0 0 1.5 1.4M127.2 151.8h.1M127.2 148.9h.1M127.2 148.9a1.46 1.46 0 0 1 1.5 1.5 1.46 1.46 0 0 1-1.5 1.4M134.1 146.6v23.7M138.6 151.8h.1M138.6 151.8h31.9M138.6 148.9h31.9M138.6 148.9a1.46 1.46 0 0 0-1.5 1.5 1.46 1.46 0 0 0 1.5 1.4M170.5 151.8h.1M170.5 148.9h.1"/>
<path d="M170.6 148.9a1.46 1.46 0 0 1 1.4 1.5 1.46 1.46 0 0 1-1.4 1.4M181.1 159.6h64.9M181.1 156.9h64.9M181.1 154.2h64.9M181.1 151.4h64.9M181.4 146.6v23.7M193.7 159.6v9.1M196.4 150.3h.1M196.4 150.3h32M205.7 159.6v9.1M218.5 159.6v9.1M228.4 147.3h-32a1.46 1.46 0 0 0-1.4 1.5 1.46 1.46 0 0 0 1.4 1.5"/>
<path d="M228.4 150.3h.1M228.4 147.3h.1M228.4 147.3a1.46 1.46 0 0 1 1.4 1.5 1.46 1.46 0 0 1-1.4 1.5M228.9 151.4v5.5M231.1 159.6v9.1M246.3 146.6v23.7M254.6 152l.2 .1M254.6 152l2-.2 1.9 .3M254.7 152h1.9l1.9 .2M256 150.2v1.6M256.1 150.3h.5v.2h-.5zM256.1 150.6h.5v.3h-.5z"/>
<path d="M256.2 151h.4v.2h-.4zM256.2 151.3h.4v.2h-.4zM256.7 150.6h.4v.3h-.4zM256.7 151h.4v.2h-.4zM256.7 151.3h.4v.2h-.4zM256.7 150.3h.4v.2h-.4zM257.1 151.9l1.5-.8 1.7 .9h-.1M257.2 151.9l1.4-.5 1.6 .6M257.3 151.3h.4v.2h-.4zM257.3 151h.4v.2h-.4zM257.3 150.2v.7h.7v.6l.1-.1v-.6h-.6v-.7h-1.7v1.8M257.5 150.5a3.2 3.2 0 0 1 2.8 .3"/>
<path d="M257.6 150.4a3.1 3.1 0 0 1 2.8 .3M258.5 151.6v.3M258.5 152.1l1.7 .1 1.7-.1M258.6 151.6l-.3 .1 .3 .2M258.6 151.6l.3 .1-.3 .2M258.6 151.6v.3M259.6 151.7l.6-.3 1.3 .6-1.3-.4-.4 .1M260.2 152h.1M260.3 150.8l.2 .2-.1 .5M260.4 150.7l.2 .4-.1 .4M261.9 152.1h.1M261.9 152.2l-1.7 .1-1.7-.1"/>
<path d="M7.6 170.3v-23.7h281.5v23.7M181.1 162.7h64.9M181.1 165.7h64.9M181.1 168.7h64.9"/>
<circle cx="99" cy="64" r="3.2"/>
<circle cx="138.1" cy="64" r="3.2"/>
<circle cx="202.1" cy="64" r="3.2"/>
</g>
<g fill="#000" stroke="#000" stroke-width=".15">
<path d="M98.9 68.4l2.6-.4v.9zM107.2 78.5h.5zM107.8 78.4h.5zM108.1 77h.5zM108.8 76.9h.5zM129.1 76.9h.5zM129.7 76.8h.5zM130.1 75.4h.4zM130.7 75.3h.5zM135.5 68l2.6 .4-2.6 .5zM138.1 68.4l2.5-.4v.8zM146.4 76.8h.5z"/>
<path d="M168.2 78.2l.6 .1zM190.2 79.7h.5zM199.6 68l2.5 .4-2.5 .4zM254.6 152h1l-.8 .1zM255.8 151.8h.2zM255.7 151.9h1.5zM255.8 150.1h1.7zM257.8 150.4h.4zM258 151.4h.1zM258.4 151.9h.1zM258.5 152.2h3.1l-.9 .1zM258.4 151.6h.1z"/>
<path d="M258.6 151.4h.5l1.2 .6zM258.1 151.4l.5-.3 .5 .3zM258.6 151.6h.2zM258.6 151.9h.2zM258.2 150.3h.9zM259.9 151.6h.3l-.2 .1zM259.9 151.6l.3-.2 .3 .2zM260.2 151.6h.3l1 .4zM260.4 151.2h.2l-.1 .3zM261.2 152.1h.7z"/>
<path d="M107 78.2l.2 .3zM107 78.2l.2 .3z"/>
<path d="M107.2 78.5l.6-.1zM107.7 78.5l.6-.1z"/>
<path d="M108.1 77h.5zM108.2 77h.5z"/>
<path d="M108.2 77l.6-.1zM108.7 77l.6-.1z"/>
<path d="M108.1 77l.2 1.4zM108.1 77l.2 1.4z"/>
<path d="M109.3 77l.2 .2zM109.3 77l.2 .2z"/>
<path d="M129 76.6l.1 .3zM129 76.6l.1 .3z"/>
<path d="M129.1 76.9l.6-.1zM129.6 76.9l.6-.1z"/>
<path d="M130.1 75.4l.6-.1zM130.6 75.4l.6-.1z"/>
<path d="M130.1 75.4l.1 1.4zM130.1 75.4l.1 1.4z"/>
<path d="M130.1 75.4h.4zM130.1 75.4h.5z"/>
<path d="M131.2 75.3v.1zM131.2 75.3v.1z"/>
<path d="M131.2 75.4l.2 .2zM131.2 75.4l.2 .2z"/>
<path d="M145.7 76.4l.2 .3zM145.7 76.4l.2 .3z"/>
<path d="M145.8 76.7h.6zM145.8 76.7h.6z"/>
<path d="M145.8 76.7l1.1 .1zM145.8 76.7l1.1 .1z"/>
<path d="M147 75.4l-.1 1.4zM147 75.4l-.1 1.4z"/>
<path d="M147 75.4h.5zM147 75.4h.5z"/>
<path d="M147 75.4h1.1zM147 75.4h1.1z"/>
<path d="M147.6 75.4l.5 .1zM147.6 75.4l.5 .1z"/>
<path d="M148.1 75.5l.2 .3zM148.1 75.5l.2 .3z"/>
<path d="M167.6 77.8l.1 .3zM167.6 77.8l.1 .3z"/>
<path d="M167.7 78.1l.6 .1zM167.7 78.1l.6 .1z"/>
<path d="M167.7 78.2h1.1zM167.7 78.2h1.1z"/>
<path d="M168.9 76.9l-.1 1.3zM168.9 76.9l-.1 1.3z"/>
<path d="M168.9 76.8h.6zM168.9 76.8h.6z"/>
<path d="M168.9 76.8l1.1 .1zM168.9 76.8l1.1 .1z"/>
<path d="M169.5 76.9h.5zM169.5 76.9h.5z"/>
<path d="M170 76.9l.2 .3zM170 76.9l.2 .3z"/>
<path d="M189.5 79.3l.2 .3zM189.5 79.3l.2 .3z"/>
<path d="M189.6 79.6h.6zM189.6 79.6h.6z"/>
<path d="M189.6 79.6l1.1 .1zM189.6 79.6l1.1 .1z"/>
<path d="M190.8 78.3l-.1 1.4zM190.8 78.3l-.1 1.4z"/>
<path d="M190.8 78.2l.6 .1zM190.8 78.2l.6 .1z"/>
<path d="M190.9 78.3h1zM190.9 78.3h1z"/>
<path d="M191.4 78.3h.6zM191.4 78.3h.6z"/>
<path d="M191.9 78.3l.2 .3zM191.9 78.3l.2 .3z"/>
<path d="M7.3 146.6l.5 23.7v-23.7zM7.3 146.6l.5 23.7h-.5z"/>
<path d="M46.8 146.6l.5 23.7v-23.7zM46.8 146.6l.5 23.7h-.5z"/>
<path d="M253.4 149.2l-.1 .3h.2zM253.4 149.2h.2l-.1 .3z"/>
<path d="M253.6 148.8l-.2 .4h.2zM253.6 148.8h.3l-.3 .4z"/>
<path d="M253.4 149.2h.2zM253.4 149.2h.2z"/>
<path d="M253.6 148.8h.3l-.1-.2zM253.8 148.6h.4l-.3 .2z"/>
<path d="M253.6 148.8h.3zM253.6 148.8h.3z"/>
<path d="M253.8 148.6h.4l-.3-.1zM253.9 148.5h.6l-.3 .1z"/>
<path d="M253.9 148.5h.6zM253.9 148.5h.7z"/>
<path d="M253.9 148.5h28.8l-28.5-.2zM254.2 148.3h28.2l.3 .2z"/>
<path d="M254.2 148.3h28.2zM254.6 148.3h27.8z"/>
<path d="M254.6 152h1zM254.8 152h1.2z"/>
<path d="M254.6 152l.2 .1zM254.6 152.1h.2z"/>
<path d="M254.8 152h3.2l-2.3-.1zM255.7 151.9h1.5l.8 .1z"/>
<path d="M255.8 150.1v.1h1.7zM255.8 150.1h1.7v.1z"/>
<path d="M255.8 150.2v1.6h.2zM255.8 150.2h.2v1.6z"/>
<path d="M255.8 151.9h.1zM255.8 151.8l.1 .1z"/>
<path d="M256.1 150.3v.2h.5zM256.1 150.3h.5v.2z"/>
<path d="M256.1 150.6v.3h.5zM256.1 150.6h.5v.3z"/>
<path d="M256.2 151v.2h.4zM256.2 151h.4v.2z"/>
<path d="M256.2 151.3v.2h.4zM256.2 151.3h.4v.2z"/>
<path d="M256.7 150.3v.2h.4zM256.7 150.3h.4v.2z"/>
<path d="M256.7 150.6v.3h.4zM256.7 150.6h.4v.3z"/>
<path d="M256.7 151v.2h.4zM256.7 151h.4v.2z"/>
<path d="M256.7 151.3v.2h.4zM256.7 151.3h.4v.2z"/>
<path d="M257.1 151.9l.9-.5zM257.2 151.9l.8-.5h.5z"/>
<path d="M257.1 151.9h.1zM257.1 151.9h.1zM257.1 151.9h.1z"/>
<path d="M256 152h2.3zM256 152h2.3z"/>
<path d="M257.3 151v.2h.4zM257.3 151h.4v.2z"/>
<path d="M257.3 151.3v.2h.4zM257.3 151.3h.4v.2z"/>
<path d="M257.3 150.2h.2zM257.3 150.2h.2z"/>
<path d="M257.3 150.2v.6h.2zM257.3 150.2h.2v.6z"/>
<path d="M257.3 150.8v.1h.8zM257.3 150.8h.8v.1z"/>
<path d="M257.2 152h1.3zM257.2 152h1.3z"/>
<path d="M257.8 150.4h.4zM257.8 150.4h.4z"/>
<path d="M257.5 150.4h.4zM257.5 150.4h.4l-.4 .1z"/>
<path d="M257.8 150.4h1.8l-1.4-.1zM258.2 150.3l1.4 .1z"/>
<path d="M258 150.9v.5h.1zM258 150.9h.1v.5z"/>
<path d="M258 151.4h.5zM258.1 151.4h.4z"/>
<path d="M257.4 152l.8 .2h1.7zM257.4 152l2.5 .2z"/>
<path d="M258.4 151.6l-.1 .1h.2zM258.4 151.6h.1v.1z"/>
<path d="M258.3 151.7v.1h.2zM258.3 151.7h.2v.1z"/>
<path d="M258.3 151.8l.2 .1zM258.3 151.8h.2v.1z"/>
<path d="M258.2 152.2h2zM258.2 152.2h2z"/>
<path d="M258.4 152.2h3.2zM258.4 152.2h3.3z"/>
<path d="M258.5 152.2l2.2 .1zM259.5 152.3h1.2z"/>
<path d="M258.1 151.4h.4zM258.1 151.4h.4zM258.1 151.4h.4zM258.1 151.4h.5z"/>
<path d="M258.6 151.4l1.7 .6zM260.2 152h.1z"/>
<path d="M258.6 151.6v.1h.2zM258.6 151.6l.2 .1z"/>
<path d="M258.6 151.7v.1h.2zM258.6 151.7h.2v.1z"/>
<path d="M258.6 151.8l.2 .1zM258.6 151.8h.2v.1z"/>
<path d="M258.2 150.4h1.4zM258.2 150.4h1.4z"/>
<path d="M259 150.4h.7zM259 150.4h.7z"/>
<path d="M259.1 150.4l.9 .1zM259.1 150.4h.6l.3 .1z"/>
<path d="M259.6 151.7h.4l-.1-.1zM259.6 151.7h.4z"/>
<path d="M259.6 150.5l.4 .2h.4zM259.6 150.5h.4l.4 .2z"/>
<path d="M260.2 152.2h1.5zM260.6 152.2h1.3z"/>
<path d="M260.2 151.6l1.3 .4zM261.4 152h.1z"/>
<path d="M260 150.7l.5 .2zM260 150.7h.4l.1 .2z"/>
<path d="M260.3 150.9h.3zM260.3 150.9h.3z"/>
<path d="M260.4 151.2h.2zM260.4 151.2h.2z"/>
<path d="M260.4 151.2v.3h.1zM260.4 151.5h.1z"/>
<path d="M260.3 150.9l.1 .3h.2zM260.3 150.9h.3v.3z"/>
<path d="M260.6 152.2h1.3zM261.2 152.1l.7 .1z"/>
<path d="M282 148.5h.8zM282 148.5h.8z"/>
<path d="M282.1 148.5l.7 .1zM282.1 148.5h.7v.1z"/>
<path d="M282.4 148.6l.4 .2h.3zM282.4 148.6h.4l.3 .2z"/>
<path d="M282.8 148.8h.3zM282.8 148.8h.3z"/>
<path d="M282.8 148.8l.2 .4h.2zM282.8 148.8h.3l.1 .4z"/>
<path d="M283 149.2l.1 .3h.2zM283 149.2h.3v.3z"/>
<path d="M283 149.2h.3zM283 149.2h.3z"/>
<path d="M7.6 146.9h281.5v-.5zM7.6 146.4h281.5l-281.5 .5z"/>
<path d="M288.8 146.4l.6 23.6v-23.6zM288.8 146.4l.6 23.6h-.6z"/>
<path d="M91.6 146.6v23.7h.5zM91.6 146.6h.5v23.7z"/>
<path d="M133.9 146.6v23.7h.5zM133.9 146.6h.5v23.7z"/>
<path d="M181.1 146.6v23.7h.6zM181.1 146.6h.6v23.7z"/>
<path d="M246 146.6v23.7h.5zM246 146.6h.5v23.7z"/>
<path d="M253.3 149.5v18.7h.2zM253.3 149.5h.2v18.7z"/>
<path d="M253.3 168.2l.1 .4h.2zM253.3 168.2h.2l.1 .4z"/>
<path d="M253.4 168.6h.2zM253.4 168.6h.2z"/>
<path d="M253.4 168.6l.2 .4h.3zM253.4 168.6h.2l.3 .4z"/>
<path d="M253.6 169h.3zM253.6 169h.3z"/>
<path d="M253.6 169l.2 .2h.4zM253.6 169h.3l.3 .2z"/>
<path d="M253.8 169.2l.7 .1zM253.8 169.2l.7 .1z"/>
<path d="M253.9 169.3h.7zM253.9 169.3h.7z"/>
<path d="M253.9 169.3l.3 .1h28.2zM253.9 169.3h28.8l-.3 .1z"/>
<path d="M254.2 169.4l.4 .1h27.4zM254.2 169.4h28.2l-.4 .1z"/>
<path d="M282 169.3h.7zM282.1 169.3h.7z"/>
<path d="M282.1 169.3h.7zM282.4 169.2h.4z"/>
<path d="M282.4 169.2h.4v-.2zM282.8 169h.3l-.3 .2z"/>
<path d="M283 168.6l-.2 .4h.3zM283 168.6h.2l-.1 .4z"/>
<path d="M282.8 169h.3zM282.8 169h.3z"/>
<path d="M283.1 168.2l-.1 .4h.3zM283.1 168.2h.2v.4z"/>
<path d="M283.1 149.5v18.7h.2zM283.1 149.5h.2v18.7z"/>
<path d="M283 168.6h.2zM283 168.6h.3z"/>
<path d="M7.6 170.3h281.5v-.6zM7.6 169.7h281.5l-281.5 .6z"/>
</g>
<!-- layer: TEXT -->
<path d="M202.1 78v.5h27.3M119.3 144.9h47.7" fill="none" stroke="#000" stroke-width=".15"/>
<g font-size="4.6">
<text x="113.4" y="68.3">2718</text>
<text x="165" y="68.3">4445</text>
</g>
<text font-size="4.1" x="119.3" y="143.8">CROSS SECTION GRID-D</text>
<g font-size="4">
<text x="97.7" y="65.4">1'</text>
<text x="136.9" y="65.4">2</text>
<text x="200.9" y="65.4">2'</text>
</g>
<text font-size="3.3" x="213.3" y="78.2">GUTTER</text>
<text font-size="3" x="152.6" y="111.6">EXISTING BRICK WALL</text>
<g font-size="2.5">
<text x="197.4" y="149.6">PROJECT INFORMATION</text>
<text x="17.6" y="151.2">GENERAL NOTES</text>
<text x="53.7" y="151.2">BUILDING ACCESSORIES</text>
<text x="96.3" y="151.2">BUILDING DESIGN LOADS</text>
<text x="139.5" y="151.2">BUILDING DESIGN CODES</text>
</g>
<text font-size="2.2" x="261.8" y="151.2">MAIMAAR</text>
<g font-size="1.8">
<text x="11.1" y="155.7">ALL DIMENSIONS ARE IN 'MM &amp; FEET'.</text>
<text x="50.9" y="155.5">00 No.ROOF SKY LIGHT (EACH 3250mm)</text>
<text x="94.2" y="155.7">LIVE LOAD</text>
<text x="105.2" y="155.7">= 0.57 KN/SQ.M.</text>
<text x="137.4" y="155.7">DESIGN CODES AS PER AISC</text>
<text x="182.6" y="153.4">QUOTE NO.</text>
<text x="229.2" y="153.4">BLDG. NO.</text>
<text x="240.3" y="153.6">: 01</text>
<text x="11.1" y="158.8">THIS IS PROPOSAL DRAWING ONLY,</text>
<text x="50.9" y="159.1">00 No. RIDGE VENTILATORS (3000mm)</text>
<text x="94.2" y="158.8">WIND SPEED = 135 KM/HR.</text>
<text x="137.4" y="158.8">LOADS APPLICATION AS PER MBMA</text>
<text x="182.6" y="156.2">BLDG. NAME</text>
<text x="184.1" y="161.8">REV. NO.</text>
<text x="194.6" y="161.8">DRN. BY</text>
<text x="196" y="156.1">ROOFING SYSTEM</text>
<text x="208.2" y="161.8">CHK. BY</text>
<text x="222.3" y="161.8">DATE</text>
<text x="232.9" y="161.8">SHEET NO.</text>
<text x="11.1" y="162.2">NOT FOR CONSTRUCTION.</text>
<text x="11.1" y="165.7">THIS DRAWING IS NOT TO SCALE.</text>
<text x="50.9" y="165.5">00 No. DOUBLE SLIDING DOOR (3000x3000)</text>
<text x="51.2" y="162.2">00 No. F/O FOR WINDOWS (1828x2438)mm</text>
<text x="94.1" y="165.4">EXPOSURE = B</text>
<text x="94.2" y="162.2">COLLATERAL LOAD =0.00 KN/SQ.M.</text>
<text x="137.4" y="162.2">COLD FORMED DESIGN CODES AS PER AISI</text>
<text x="185.9" y="164.6">00</text>
<text x="186.2" y="167.6">--</text>
<text x="197.1" y="164.6">YEA</text>
<text x="197.8" y="167.6">--</text>
<text x="211.6" y="167.6">--</text>
<text x="221" y="164.7">12/07/2019</text>
<text x="224.3" y="167.7">--</text>
<text x="234.5" y="164.7">PRO-01</text>
<text x="236.9" y="167.8">--</text>
</g>
<g font-size="1.5">
<text x="254.9" y="155.4">105, Basement Floor, Lalazar Commercial</text>
<text x="254.9" y="157.3">Area ,Raiwind Road, Thokar Niaz Baig</text>
<text x="255.1" y="159.1">Lahore, Pakistan</text>
<text x="255.1" y="160.8">Website: www.maimaargroup.com</text>
<text x="254.9" y="164">E-mail: maimaar.steel@gmail.com</text>
<text x="254.9" y="162.4">E-mail: nasir.abbas@maimaargroup.com</text>
<text x="255" y="165.3">Mob-1 : +(92-300) 807 4017</text>
<text x="255" y="167.3">Mob-2 : +(92-333) 807 1115</text>
</g>
<text font-size="1.1" x="252.6" y="147.9">STEEL CONTRACTOR :</text>
<text font-size=".7" x="261.8" y="152.2">STEEL BUILDING Pvt. Ltd.</text>
</svg>
